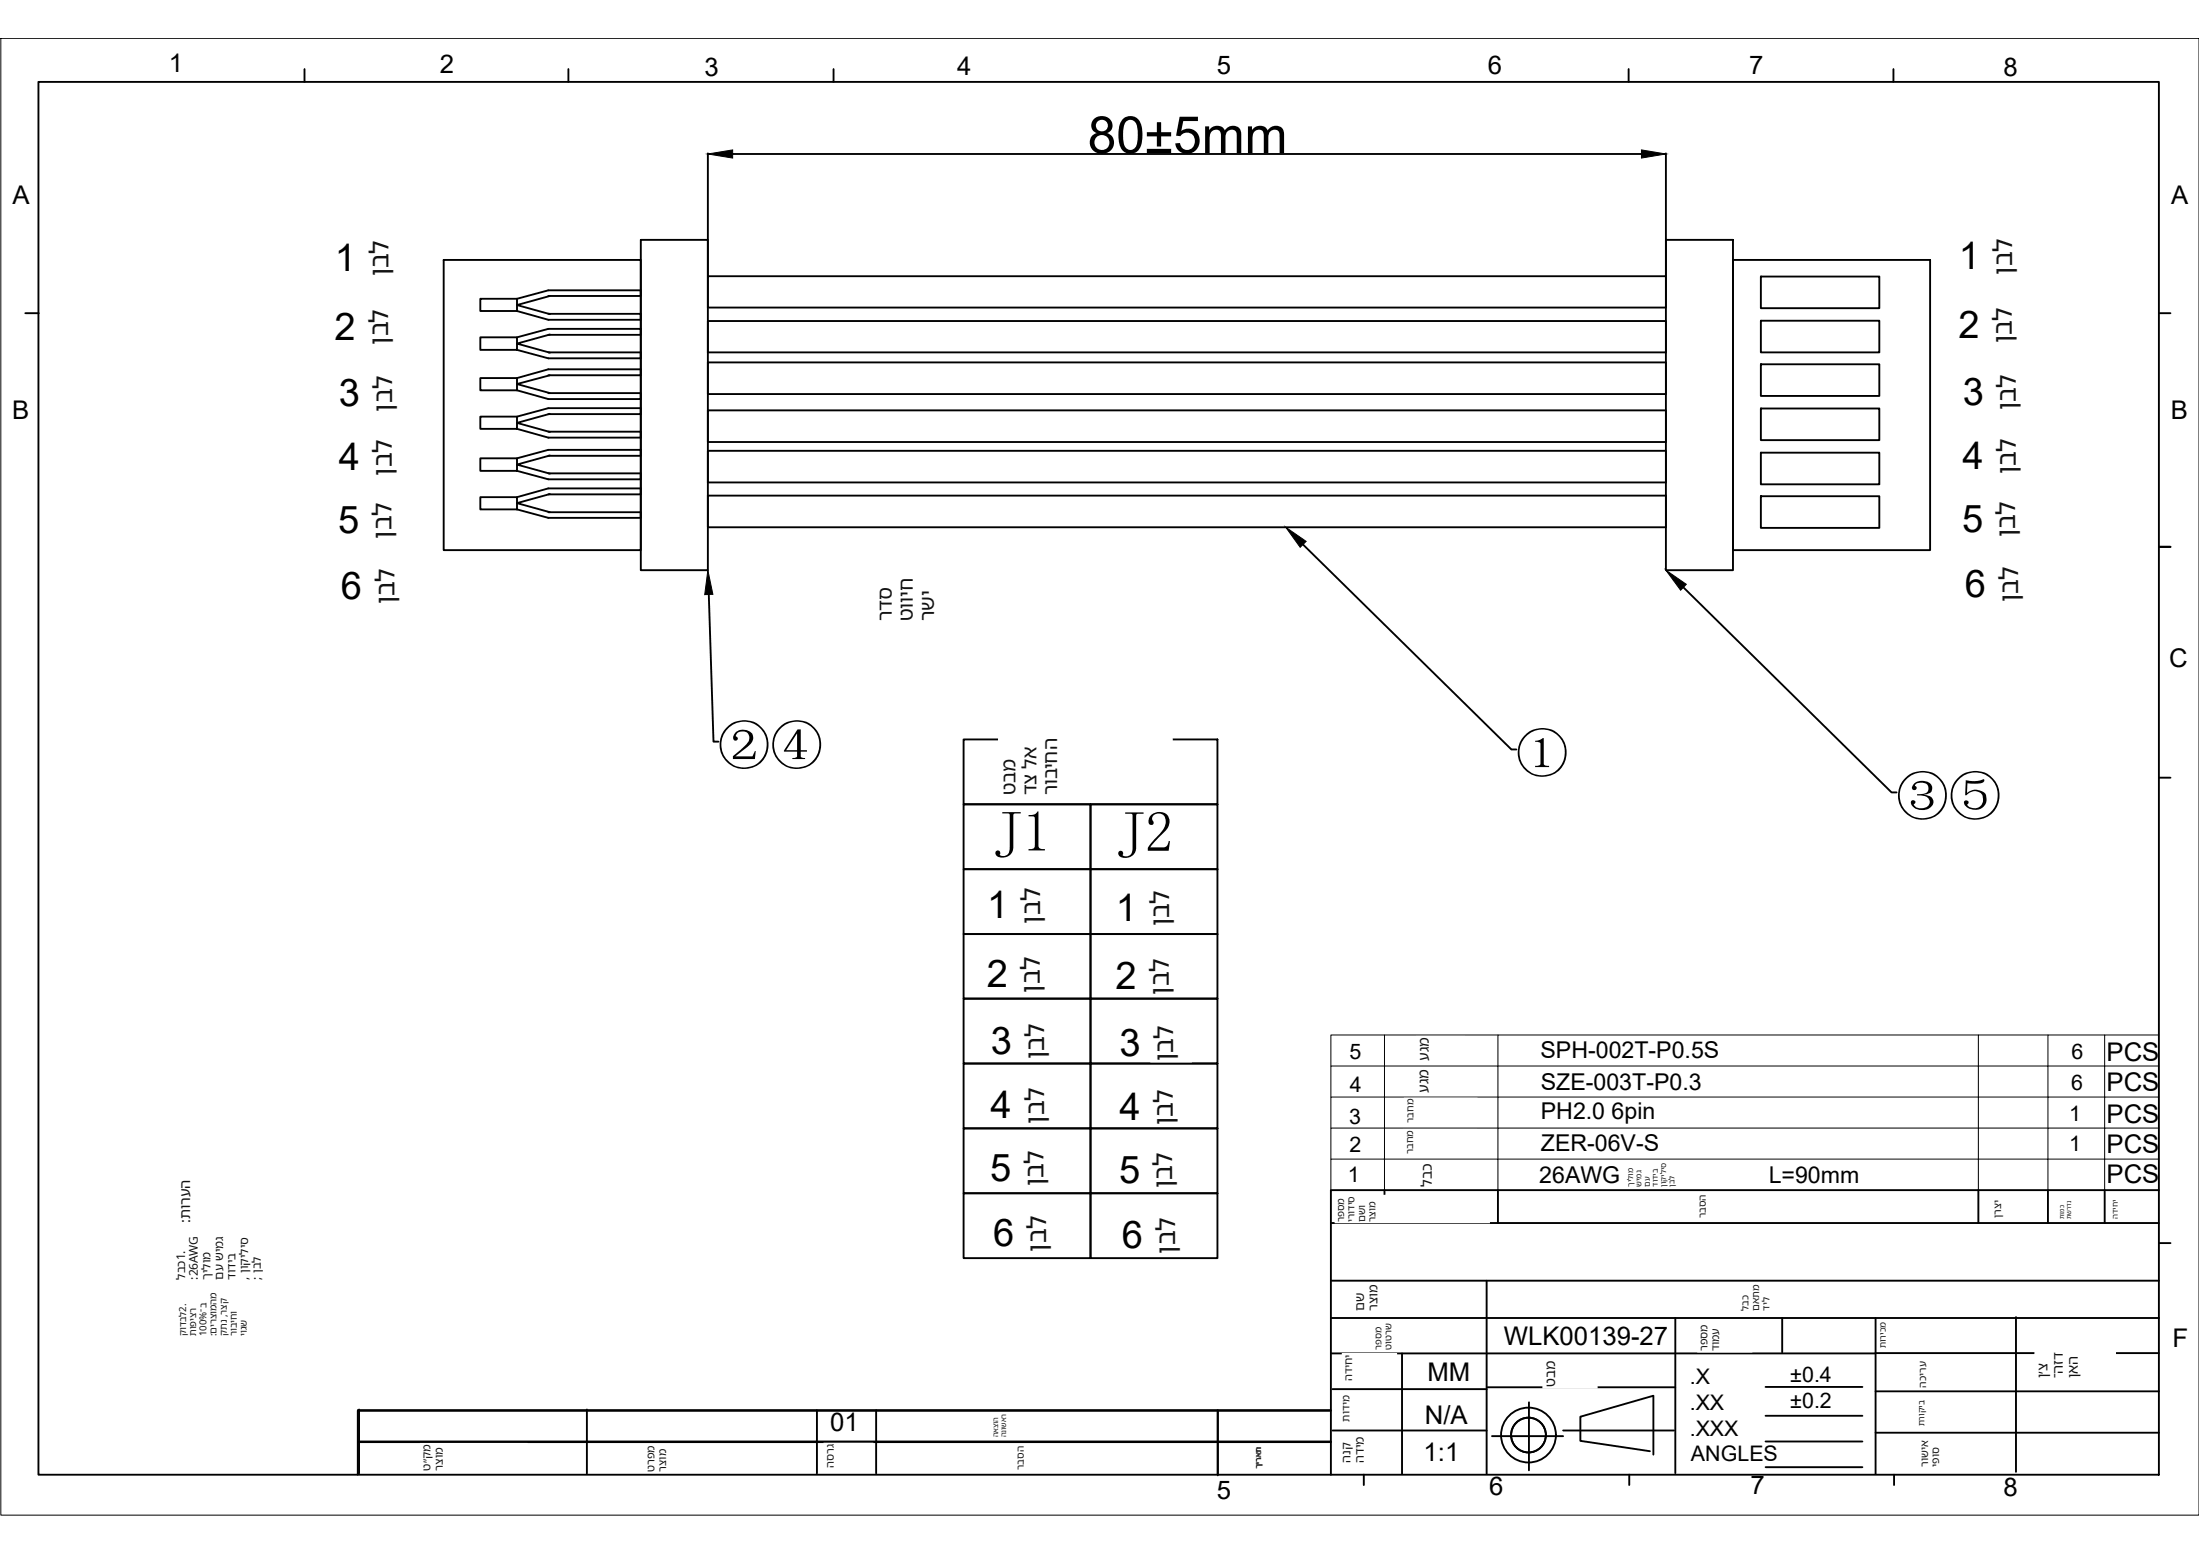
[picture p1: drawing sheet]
<svg xmlns="http://www.w3.org/2000/svg" width="297mm" height="210mm" viewBox="0 0 297 210" stroke-linecap="round" stroke-linejoin="round" font-family="sans-serif">
<!-- layer: 0 -->
<g fill="none" stroke="#000" stroke-width=".25">
<path d="M5.2 11.1h286.4v188.1h-286.4zM41.1 9.3v1.8M76.8 9.3v1.8M112.6 9.3v1.8M220 9.3v1.8M255.8 9.3v1.8M59.9 35.1h26.7v39.2h-26.7zM74.1 40h12.5v-.8h-12.5l-4.3 1.2M74.3 40l-4.5 1.2 4.5 1.2M86.6 32.4h9v44.6h-9zM95.6 37.3h129.4v4.2h-129.4zM95.6 20.7v16.5"/>
<path d="M99 20.8h122.7M225 32.4h9.1v44.6h-9.1zM225 20.7v16.5M234.1 35.1h26.6v39.2h-26.6zM237.9 37.4h16v4.2h-16zM3.4 42.3h1.8M64.9 40.4h4.9v1.6h-4.9zM64.9 45.6h4.9v1.7h-4.9zM64.9 51.1h4.9v1.6h-4.9zM64.9 56.3h4.9v1.6h-4.9zM69.8 42l4.3 1.2h12.5v-.8h-12.5M69.8 47.3l4.3 1.1h12.5v-.8h-12.5"/>
<path d="M69.8 52.7l4.3 1.2h12.5v-.8h-12.5M69.8 57.9l4.3 1.2h12.5v-.8h-12.5M74.1 45.2h12.5v-.8h-12.5l-4.3 1.2M74.1 50.7h12.5v-.8h-12.5l-4.3 1.2M74.1 55.9h12.5v-.8h-12.5l-4.3 1.2M74.3 45.2l-4.5 1.2 4.5 1.2M74.3 50.7l-4.5 1.2 4.5 1.2M74.3 55.9l-4.5 1.2 4.5 1.2M95.6 43.4h129.4v4.2h-129.4zM95.6 49h129.4v4.2h-129.4zM95.6 55.4h129.4v4.3h-129.4zM237.9 43.3h16v4.3h-16z"/>
<path d="M237.9 49.2h16v4.3h-16zM237.9 55.2h16v4.3h-16zM291.6 42.3h1.6M64.9 61.9h4.9v1.7h-4.9zM64.9 67.2h4.9v1.6h-4.9zM69.8 63.6l4.3 1.1h12.5v-.8h-12.5M69.8 68.8l4.3 1.1h12.5v-.7h-12.5M74.1 61.6h12.5v-.8h-12.5l-4.3 1.1M74.1 66.8h12.5v-.8h-12.5l-4.3 1.2M74.3 61.5l-4.5 1.3 4.5 1.2M74.3 66.7l-4.5 1.3 4.5 1.2M95.6 60.9h129.4v4.3h-129.4z"/>
<path d="M95.6 66.9h129.4v4.3h-129.4zM176 73.5l28.2 27.7h.6M227.4 79.3l28.1 27.7h.7M237.9 61.1h16v4.3h-16zM237.9 67h16v4.3h-16zM291.6 73.8h1.6M291.6 73.9h1.6M95.7 80.3l.7 19.9h.7M130.2 99.9h34.3v8.7h-34.3zM130.2 108.6h17.1v8.8h-17.1zM130.2 117.4h17.1v8.8h-17.1zM147.3 108.6h17.2v8.8h-17.2z"/>
<path d="M147.3 117.4h17.2v8.8h-17.2zM291.6 105h1.6M130.2 126.2h17.1v8.7h-17.1zM130.2 134.9h17.1v8.8h-17.1zM147.3 126.2h17.2v8.7h-17.2zM147.3 134.9h17.2v8.8h-17.2zM130.2 143.7h17.1v8.7h-17.1zM130.2 152.4h17.1v8.8h-17.1zM147.3 143.7h17.2v8.7h-17.2zM147.3 152.4h17.2v8.8h-17.2zM130.2 161.2h17.1v8.7h-17.1zM147.3 161.2h17.2v8.7h-17.2z"/>
<path d="M179.9 178h111.7M179.9 173h111.7M179.9 165.2h111.7M187 160.8v4.4M200.8 173v26.1M202.3 160.8v4.4M226.3 178v21M240.7 178v4.7M253.4 178v21.1M267.2 160.8v4.4M272.3 177.9v20.9M276.6 160.8v4.4"/>
<path d="M284.3 160.8v4.4M291.6 160.8h-111.8v38.4M291.6 167.9h1.6M48.3 190.5h131.5M48.5 194.7h131.3M48.5 194.8h131.3M48.5 190.4v8.6M79.3 190.4v8.6M110.3 190.5v8.5M118.3 190.5v8.5M164.5 190.5v8.8M179.8 190.6h-131.5v8.6"/>
<path d="M179.9 182.8h73.5M180 187.6h20.8M180 193.2h20.8M184.2 199.2v1.4M189.4 182.8v16.3M200.9 187.4h25.4M201.5 194h9.6M206.5 189.4v9.2M211.1 193.2h15M220.1 199.2v1.4M222.9 196l-9.4-1.4v-3.2l9.8-2.9v8M238.5 187.3h13.1"/>
<path d="M238.5 191.2h13.1M238.5 194.7h13.1M238.5 198.2h13.1M253.4 182.8h38.2M253.4 187.9h38.2M253.4 193.5h38.2M255.8 199.2v1.4M285.3 182.8h.1"/>
<circle cx="206.5" cy="193.8" r="3.7"/>
<circle cx="206.5" cy="193.8" r="2.35"/>
</g>
<!-- layer: DIM -->
<path d="M.1 5.2h296.9v199.5h-296.9z" fill="none" stroke="#000" stroke-width=".14"/>
<!-- layer: 0 -->
<path d="M187 139.8h-7.2v4.2M202.3 139.8h-15.3v4.2h15.3v4.2h-15.3v4.2h-7.2v4.2M267.2 139.8h-64.9v4.2h64.9v4.2h-64.9v4.2h-15.3v4.2h15.3v4.2M276.6 139.8h-9.4v4.2h9.4v4.2h-9.4v4.2h-64.9v4.2h64.9v4.2M284.3 139.8h-7.7v4.2h7.7v4.2h-7.7v4.2h-9.4v4.2h9.4v4.2M291.6 139.8h-7.3v4.2h7.3M179.8 148.2v-4.2h7.2v4.2h-7.2v4.2M291.6 148.2h-7.3v4.2h-7.7v4.2h7.7v4.2M291.6 152.4h-7.3v4.2h7.3M179.8 160.8v-4.2h7.2v4.2" fill="none" stroke="#000" stroke-width=".14"/>
<path d="M95.6 20.8l3.4-.6v1.2zM221.7 20.2l3.3 .6-3.3 .6zM173.7 71.2l2.7 1.9-.8 .8zM225 77l2.8 1.9-.8 .8zM95.6 77l.7 3.3h-1.1z" fill="#000" stroke="#000" stroke-width=".14"/>
<g fill="#fff" stroke="#fff" stroke-width=".35">
<path d="M180.5 161.6h20.6v3.5h-20.6z"/>
<path d="M278.1 162.2h5v2.5h-5z"/>
<path d="M285.2 162.1h5.1v2.5h-5.1z"/>
<path d="M182.8 173.5h14.2v3.5h-14.2z"/>
<path d="M185.6 178.7h7.1v3.6h-7.1z"/>
<path d="M181.4 182.9h7.1v3.6h-7.1z"/>
<path d="M181.1 188.5h7.1v3.5h-7.1z"/>
<path d="M181 194h7.2v3.6h-7.2z"/>
<path d="M208.5 183.8h7.1v3.6h-7.1z"/>
<path d="M229.4 179h7.1v3.5h-7.1z"/>
<path d="M253.7 178.6h12.5v3.5h-12.5z"/>
<path d="M259 189.1h7.1v3.6h-7.1z"/>
<path d="M259.2 194.6h7.1v3.5h-7.1z"/>
<path d="M259 183.9h7.1v3.5h-7.1z"/>
<path d="M269.1 162.1h6.2v2.5h-6.2z"/>
<path d="M169.4 195.5h6v2.9h-6z"/>
<path d="M275 182.6h10.7v3.6h-10.7z"/>
<path d="M56.9 195.1h14.2v3.5h-14.2z"/>
<path d="M111.4 195h6.4v3.2h-6.4z"/>
<path d="M137.2 195.3h6.4v3.2h-6.4z"/>
<path d="M169.4 195.4h6v2.9h-6z"/>
<path d="M134 190.9h12.8v3.2h-12.8z"/>
<path d="M87.2 195.2h14.2v3.6h-14.2z"/>
<path d="M229.3 161.3h6.4v3.2h-6.4z"/>
<path d="M191.8 157.1h6.4v3.2h-6.4z"/>
<path d="M189.8 152.7h9.6v3.2h-9.6z"/>
<path d="M219.7 157.1h19.2v3.2h-19.2z"/>
<path d="M189.8 148.4h9.6v3.2h-9.6z"/>
<path d="M191.3 144.4h6.4v3.2h-6.4z"/>
<path d="M191.4 140.1h6.4v3.2h-6.4z"/>
<path d="M24.1 159.3h17.8v5.9h-17.8z"/>
<path d="M23.7 166.9h80v6h-80z"/>
<path d="M24.1 174.5h124.4v6h-124.4z"/>
<path d="M235.1 173.5h17.8v3.5h-17.8z"/>
<path d="M118.2 78h17.8v5.9h-17.8z"/>
<path d="M135 99.7h23.2v7.7h-23.2z"/>
<path d="M155 119.8h5.3v5.3h-5.3z"/>
<path d="M155 129.1h5.2v5.3h-5.2z"/>
<path d="M155.6 138.1h5.2v5.2h-5.2z"/>
<path d="M155.5 146.7h5.3v5.3h-5.3z"/>
<path d="M155.4 155.3h5.3v5.2h-5.3z"/>
<path d="M155.8 164.1h5.3v5.2h-5.3z"/>
<path d="M137.6 119.5h5.3v5.3h-5.3z"/>
<path d="M137.6 128.8h5.2v5.3h-5.2z"/>
<path d="M138.1 137.8h5.3v5.3h-5.3z"/>
<path d="M138.1 146.5h5.3v5.3h-5.3z"/>
<path d="M138 155h5.3v5.2h-5.3z"/>
<path d="M138.4 163.8h5.3v5.3h-5.3z"/>
<path d="M49.6 32.1h5.2v5.2h-5.2z"/>
<path d="M49.5 41.3h5.3v5.3h-5.3z"/>
<path d="M50.1 50.4h5.2v5.2h-5.2z"/>
<path d="M50 59h5.3v5.3h-5.3z"/>
<path d="M50 67.5h5.2v5.3h-5.2z"/>
<path d="M50.4 76.3h5.2v5.3h-5.2z"/>
<path d="M268.9 31.9h5.3v5.2h-5.3z"/>
<path d="M268.8 41.1h5.3v5.3h-5.3z"/>
<path d="M269.4 50.1h5.3v5.3h-5.3z"/>
<path d="M269.4 58.8h5.3v5.2h-5.3z"/>
<path d="M269.3 67.3h5.3v5.3h-5.3z"/>
<path d="M269.7 76.1h5.3v5.3h-5.3z"/>
</g>
<g font-size="7.8">
<text x="134.2" y="115">J1</text>
<text x="150.8" y="115">J2</text>
</g>
<g font-size="7.1">
<text x="97" y="103.1">②④</text>
<text x="204.8" y="104.2">①</text>
<text x="256.1" y="110">③⑤</text>
</g>
<text font-size="6.9" x="146.9" y="20.7">80±5mm</text>
<g font-size="5.1">
<text x="45.2" y="36.6">1</text>
<text x="264.6" y="36.4">1</text>
<text x="45.2" y="45.9">2</text>
<text x="264.6" y="45.6">2</text>
<text x="45.8" y="54.9">3</text>
<text x="265.1" y="54.7">3</text>
<text x="45.7" y="63.5">4</text>
<text x="265.1" y="63.3">4</text>
<text x="265" y="71.8">5</text>
<text x="45.7" y="72">5</text>
<text x="46" y="80.9">6</text>
<text x="265.4" y="80.6">6</text>
<text x="133.3" y="124.1">1</text>
<text x="150.7" y="124.3">1</text>
<text x="133.3" y="133.3">2</text>
<text x="150.7" y="133.6">2</text>
<text x="133.8" y="142.3">3</text>
<text x="151.2" y="142.6">3</text>
<text x="133.8" y="151">4</text>
<text x="151.2" y="151.3">4</text>
<text x="133.8" y="159.5">5</text>
<text x="151.2" y="159.8">5</text>
<text x="134.1" y="168.3">6</text>
<text x="151.5" y="168.6">6</text>
</g>
<g font-size="3.5">
<text x="22.8" y="9.7">1</text>
<text x="59.4" y="9.8">2</text>
<text x="95.2" y="10.3">3</text>
<text x="129.3" y="10.1">4</text>
<text x="164.4" y="10">5</text>
<text x="201" y="10">6</text>
<text x="236.3" y="10">7</text>
<text x="270.6" y="10.2">8</text>
<text x="1.7" y="27.6">A</text>
<text x="293.3" y="27.6">A</text>
<text x="1.6" y="56.7">B</text>
<text x="293.2" y="56.7">B</text>
<text x="293" y="90.1">C</text>
<text x="284.6" y="143.3">PCS</text>
<text x="284.6" y="147.3">PCS</text>
<text x="284.6" y="151.7">PCS</text>
<text x="284.6" y="155.8">PCS</text>
<text x="284.6" y="159.8">PCS</text>
<text x="203.1" y="181.7">WLK00139-27</text>
<text x="293.4" y="182">F</text>
<text x="192.8" y="186.6">MM</text>
<text x="112.1" y="193.2">01</text>
<text x="192.3" y="197.3">1:1</text>
<text x="192.5" y="192.3">N/A</text>
<text x="164.4" y="202.4">5</text>
<text x="201.2" y="202">6</text>
<text x="236.5" y="201.8">7</text>
<text x="270.6" y="202.1">8</text>
</g>
<g font-size="3.5" fill="#111">
<text x="52.5" y="37.3" transform="rotate(-90 52.5 37.3)">ןבל</text>
<text x="271.8" y="37.1" transform="rotate(-90 271.8 37.1)">ןבל</text>
<text x="52.4" y="46.6" transform="rotate(-90 52.4 46.6)">ןבל</text>
<text x="271.8" y="46.4" transform="rotate(-90 271.8 46.4)">ןבל</text>
<text x="53" y="55.6" transform="rotate(-90 53 55.6)">ןבל</text>
<text x="272.3" y="55.4" transform="rotate(-90 272.3 55.4)">ןבל</text>
<text x="52.9" y="64.3" transform="rotate(-90 52.9 64.3)">ןבל</text>
<text x="272.3" y="64" transform="rotate(-90 272.3 64)">ןבל</text>
<text x="52.9" y="72.8" transform="rotate(-90 52.9 72.8)">ןבל</text>
<text x="272.2" y="72.6" transform="rotate(-90 272.2 72.6)">ןבל</text>
<text x="53.3" y="81.6" transform="rotate(-90 53.3 81.6)">ןבל</text>
<text x="272.6" y="81.4" transform="rotate(-90 272.6 81.4)">ןבל</text>
<text x="140.5" y="124.8" transform="rotate(-90 140.5 124.8)">ןבל</text>
<text x="157.9" y="125.1" transform="rotate(-90 157.9 125.1)">ןבל</text>
<text x="140.5" y="134.1" transform="rotate(-90 140.5 134.1)">ןבל</text>
<text x="157.9" y="134.4" transform="rotate(-90 157.9 134.4)">ןבל</text>
<text x="141" y="143.1" transform="rotate(-90 141 143.1)">ןבל</text>
<text x="158.5" y="143.3" transform="rotate(-90 158.5 143.3)">ןבל</text>
<text x="141" y="151.8" transform="rotate(-90 141 151.8)">ןבל</text>
<text x="158.4" y="152" transform="rotate(-90 158.4 152)">ןבל</text>
<text x="140.9" y="160.2" transform="rotate(-90 140.9 160.2)">ןבל</text>
<text x="158.3" y="160.5" transform="rotate(-90 158.3 160.5)">ןבל</text>
<text x="141.3" y="169.1" transform="rotate(-90 141.3 169.1)">ןבל</text>
<text x="158.7" y="169.3" transform="rotate(-90 158.7 169.3)">ןבל</text>
</g>
<g font-size="3.1">
<text x="208.1" y="142.9">SPH-002T-P0.5S</text>
<text x="208.1" y="147.2">SZE-003T-P0.3</text>
<text x="208.1" y="155.5">ZER-06V-S</text>
<text x="208.1" y="151.1">PH2.0 6pin</text>
<text x="207.9" y="159.8">26AWG</text>
<text x="238.9" y="159.8">L=90mm</text>
</g>
<g font-size="2.9">
<text x="182.3" y="143.1">5</text>
<text x="279.8" y="143.1">6</text>
<text x="182.3" y="147.5">4</text>
<text x="279.8" y="147.2">6</text>
<text x="182.2" y="151.9">3</text>
<text x="182.3" y="155.5">2</text>
<text x="279.5" y="155.4">1</text>
<text x="279.5" y="151.4">1</text>
<text x="182.1" y="159.6">1</text>
<text x="228.2" y="187">.X</text>
<text x="228.2" y="190.4">.XX</text>
<text x="241.8" y="186.7">±0.4</text>
<text x="241.8" y="190.2">±0.2</text>
<text x="228.2" y="193.9">.XXX</text>
<text x="228.4" y="197.4">ANGLES</text>
</g>
<g font-size="2.7" fill="#111">
<text x="120.5" y="83.9" transform="rotate(-90 120.5 83.9)">רדס</text>
<text x="123.3" y="83.9" transform="rotate(-90 123.3 83.9)">טוויח</text>
<text x="126.2" y="83.9" transform="rotate(-90 126.2 83.9)">רשי</text>
<text x="137.2" y="107.4" transform="rotate(-90 137.2 107.4)">טבמ</text>
<text x="140" y="107.4" transform="rotate(-90 140 107.4)">דצ לא</text>
<text x="142.8" y="107.4" transform="rotate(-90 142.8 107.4)">רוביחה</text>
</g>
<g font-size="2" fill="#111">
<text x="193" y="143.3" transform="rotate(-90 193 143.3)">עגמ</text>
<text x="193" y="147.6" transform="rotate(-90 193 147.6)">עגמ</text>
<text x="193.4" y="160.3" transform="rotate(-90 193.4 160.3)">לבכ</text>
<text x="25.7" y="165.2" transform="rotate(-90 25.7 165.2)">:</text>
<text x="25.7" y="164.7" transform="rotate(-90 25.7 164.7)">תורעה</text>
<text x="276.6" y="186.2" transform="rotate(-90 276.6 186.2)">ן׳צ</text>
<text x="278.6" y="186.2" transform="rotate(-90 278.6 186.2)">־הזד</text>
<text x="280.7" y="186.2" transform="rotate(-90 280.7 186.2)">ןאה</text>
</g>
<text font-size="1.9" fill="#111" x="210.1" y="187.4" transform="rotate(-90 210.1 187.4)">טבמ</text>
<g font-size="1.7" fill="#111">
<text x="184.3" y="177" transform="rotate(-90 184.3 177)">םש</text>
<text x="186.1" y="177" transform="rotate(-90 186.1 177)">רצומ</text>
<text x="182.4" y="197.6" transform="rotate(-90 182.4 197.6)">הנק</text>
<text x="184.2" y="197.6" transform="rotate(-90 184.2 197.6)">הדימ</text>
</g>
<g font-size="1.6" fill="#111">
<text x="25" y="172.9" transform="rotate(-90 25 172.9)">לבכ1.</text>
<text x="26.7" y="172.9" transform="rotate(-90 26.7 172.9)">:26AWG</text>
<text x="28.4" y="172.9" transform="rotate(-90 28.4 172.9)">ךילומ</text>
<text x="30.1" y="172.9" transform="rotate(-90 30.1 172.9)">םע שימג</text>
<text x="31.8" y="172.9" transform="rotate(-90 31.8 172.9)">דודיב</text>
<text x="33.5" y="172.9" transform="rotate(-90 33.5 172.9)">,</text>
<text x="33.5" y="172" transform="rotate(-90 33.5 172)">ןוקיליס</text>
<text x="35.2" y="172.9" transform="rotate(-90 35.2 172.9)">;</text>
<text x="35.2" y="172" transform="rotate(-90 35.2 172)">ןבל</text>
<text x="58.2" y="198.6" transform="rotate(-90 58.2 198.6)">ט״קמ</text>
<text x="59.8" y="198.6" transform="rotate(-90 59.8 198.6)">רצומ</text>
</g>
<g font-size="1.5" fill="#111">
<text x="270.3" y="164.6" transform="rotate(-90 270.3 164.6)">ןרצי</text>
<text x="230.7" y="182.5" transform="rotate(-90 230.7 182.5)">רפסמ</text>
<text x="232.2" y="182.5" transform="rotate(-90 232.2 182.5)">דומע</text>
<text x="182.7" y="186.5" transform="rotate(-90 182.7 186.5)">הדיחי</text>
<text x="88.4" y="198.8" transform="rotate(-90 88.4 198.8)">טרפמ</text>
<text x="90" y="198.8" transform="rotate(-90 90 198.8)">רצומ</text>
<text x="112.6" y="198.2" transform="rotate(-90 112.6 198.2)">הסרג</text>
<text x="260.4" y="198.1" transform="rotate(-90 260.4 198.1)">רושיא</text>
<text x="262" y="198.1" transform="rotate(-90 262 198.1)">יפוס</text>
</g>
<g font-size="1.4" fill="#111">
<text x="181.6" y="165.1" transform="rotate(-90 181.6 165.1)">רפסמ</text>
<text x="183" y="165.1" transform="rotate(-90 183 165.1)">ירודיס</text>
<text x="184.4" y="165.1" transform="rotate(-90 184.4 165.1)">םשו</text>
<text x="185.8" y="165.1" transform="rotate(-90 185.8 165.1)">רצומ</text>
<text x="230.4" y="164.5" transform="rotate(-90 230.4 164.5)">רבסה</text>
<text x="260.2" y="187.4" transform="rotate(-90 260.2 187.4)">הכירע</text>
<text x="182.3" y="192" transform="rotate(-90 182.3 192)">תודימ</text>
<text x="138.3" y="198.5" transform="rotate(-90 138.3 198.5)">רבסה</text>
</g>
<g font-size="1.3" fill="#111">
<text x="190.9" y="155.9" transform="rotate(-90 190.9 155.9)">רבחמ</text>
<text x="190.9" y="151.6" transform="rotate(-90 190.9 151.6)">רבחמ</text>
<text x="236.2" y="177" transform="rotate(-90 236.2 177)">לבכ</text>
<text x="237.6" y="177" transform="rotate(-90 237.6 177)">םאתמ</text>
<text x="239" y="177" transform="rotate(-90 239 177)">דיל</text>
<text x="25.1" y="180.5" transform="rotate(-90 25.1 180.5)">קודבל2.</text>
<text x="26.5" y="180.5" transform="rotate(-90 26.5 180.5)">תופיצר</text>
<text x="27.9" y="180.5" transform="rotate(-90 27.9 180.5)">100%־ב</text>
<text x="29.3" y="180.5" transform="rotate(-90 29.3 180.5)">:</text>
<text x="29.3" y="180.1" transform="rotate(-90 29.3 180.1)">םירצומהמ</text>
<text x="30.6" y="180.5" transform="rotate(-90 30.6 180.5)">קתנ ,רצק</text>
<text x="32" y="180.5" transform="rotate(-90 32 180.5)">רוביחו</text>
<text x="33.4" y="180.5" transform="rotate(-90 33.4 180.5)">יוגש</text>
<text x="186.6" y="182.3" transform="rotate(-90 186.6 182.3)">רפסמ</text>
<text x="188" y="182.3" transform="rotate(-90 188 182.3)">טוטרש</text>
</g>
<g font-size="1.2" fill="#111">
<text x="254.7" y="182.1" transform="rotate(-90 254.7 182.1)">תוריכמ</text>
<text x="260" y="192.7" transform="rotate(-90 260 192.7)">תרוקיב</text>
</g>
<g font-size="1.1" fill="#111">
<text x="220.6" y="160.3" transform="rotate(-90 220.6 160.3)">ךילומ</text>
<text x="221.7" y="160.3" transform="rotate(-90 221.7 160.3)">שימג</text>
<text x="222.8" y="160.3" transform="rotate(-90 222.8 160.3)">םע</text>
<text x="224" y="160.3" transform="rotate(-90 224 160.3)">דודיב</text>
<text x="225.1" y="160.3" transform="rotate(-90 225.1 160.3)">ןוקיליס</text>
<text x="226.2" y="160.3" transform="rotate(-90 226.2 160.3)">ןבל</text>
<text x="286.1" y="164.6" transform="rotate(-90 286.1 164.6)">הדיחי</text>
<text x="170.4" y="198.4" transform="rotate(-90 170.4 198.4)">ךיראת</text>
</g>
<g font-size="1" fill="#111">
<text x="134.8" y="194.1" transform="rotate(-90 134.8 194.1)">האצוה</text>
<text x="135.9" y="194.1" transform="rotate(-90 135.9 194.1)">הנושאר</text>
</g>
<g font-size=".9" fill="#111">
<text x="278.8" y="164.7" transform="rotate(-90 278.8 164.7)">תומכ</text>
<text x="279.8" y="164.7" transform="rotate(-90 279.8 164.7)">תשרדנ</text>
</g>
</svg>
